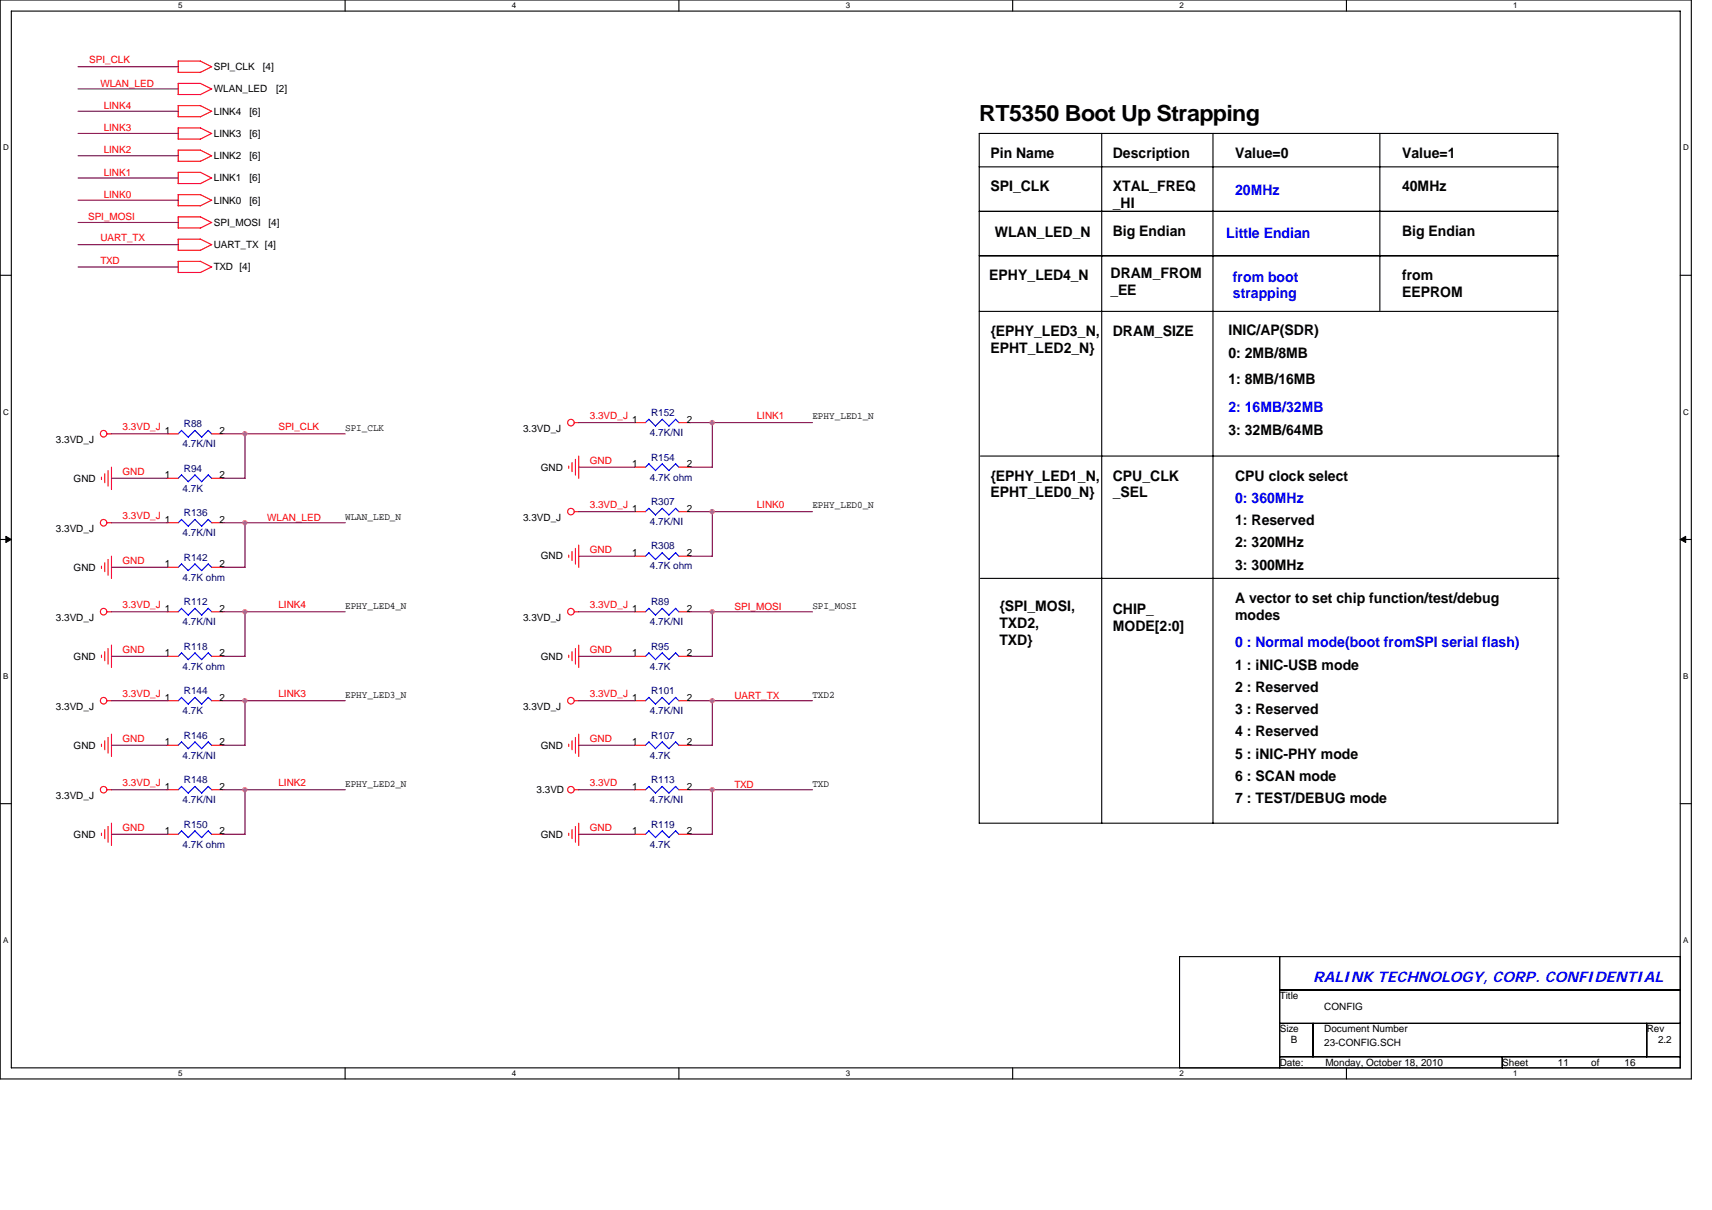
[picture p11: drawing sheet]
<svg xmlns="http://www.w3.org/2000/svg" width="297mm" height="210mm" viewBox="0 0 297 210" stroke-linecap="round" stroke-linejoin="round" font-family="sans-serif">
<path d="M0 0h293.5v187.2h-293.5zM2 1.9h289.5v183.4h-289.5z" fill="none" stroke="#000" stroke-width=".19"/>
<g fill="#fff">
<path d="M30.9 .2h.8v1.6h-.8z"/>
<path d="M30.9 185.5h.8v1.6h-.8z"/>
</g>
<path d="M59.9 0v1.9M59.9 185.3v1.9" fill="none" stroke="#000" stroke-width=".19"/>
<g fill="#fff">
<path d="M88.8 .2h.8v1.6h-.8z"/>
<path d="M88.8 185.5h.8v1.6h-.8z"/>
</g>
<path d="M117.8 0v1.9M117.8 185.3v1.9" fill="none" stroke="#000" stroke-width=".19"/>
<g fill="#fff">
<path d="M146.7 .2h.8v1.6h-.8z"/>
<path d="M146.7 185.5h.8v1.6h-.8z"/>
</g>
<path d="M175.7 0v1.9M175.7 185.3v1.9" fill="none" stroke="#000" stroke-width=".19"/>
<g fill="#fff">
<path d="M204.7 .2h.7v1.6h-.7z"/>
<path d="M204.7 185.5h.7v1.6h-.7z"/>
</g>
<path d="M233.6 0v1.9M233.6 185.3v1.9" fill="none" stroke="#000" stroke-width=".19"/>
<g fill="#fff">
<path d="M262.6 .2h.7v1.6h-.7z"/>
<path d="M262.6 185.5h.7v1.6h-.7z"/>
<path d="M.5 24.8h1v1.6h-1z"/>
<path d="M292 24.8h1v1.6h-1z"/>
<path d="M.5 70.7h1v1.5h-1z"/>
<path d="M292 70.7h1v1.5h-1z"/>
</g>
<path d="M0 47.8h2M291.5 47.8h2" fill="none" stroke="#000" stroke-width=".19"/>
<g fill="#fff">
<path d="M.5 116.5h.9v1.6h-.9z"/>
<path d="M292 116.5h.9v1.6h-.9z"/>
</g>
<path d="M0 93.6h2M291.5 93.6h2" fill="none" stroke="#000" stroke-width=".19"/>
<path d="M1 93.1l1 .5-1 .5zM291.5 93.6l1-.5v1z" fill="#000" stroke="#000" stroke-width=".17"/>
<g fill="#fff">
<path d="M.5 162.4h.9v1.5h-.9z"/>
<path d="M292 162.4h.9v1.5h-.9z"/>
</g>
<g fill="none" stroke="#000" stroke-width=".19">
<path d="M169.9 36.7h100.4zM169.9 29h100.4M191.2 23.2v119.7M210.5 23.2v119.7M239.4 23.2v30.7M169.9 44.4h100.4zM169.9 54h100.4M170.1 79.1h100.4M170.1 100.4h100.4M0 139.5h2M291.5 139.5h2M169.9 142.9v-119.7h100.4v119.7"/>
<path d="M169.9 142.9h100.4M204.7 166h86.8v19.3h-86.8zM222 171.8h69.5M222 166v19.3M222 177.6h69.5M227.8 177.6v5.8M285.7 177.6v5.8M222 183.4h69.5M260.6 183.4v1.9"/>
</g>
<g fill="none" stroke="#f00" stroke-width=".19">
<path d="M30.9 12.6h3.9M30.9 16.4h3.9M30.9 18.3h3.9l1.9 1M30.9 12.6v-2h3.9l1.9 1-1.9 1M30.9 14.5v1.9M30.9 18.3v2M30.9 14.5h3.9l1.9 1-1.9 .9M36.7 19.3l-1.9 1M30.9 20.3h3.9M30.9 28h3.9M30.9 24.1h3.9M30.9 31.9h3.9"/>
<path d="M30.9 39.6h3.9M30.9 35.7h3.9M30.9 22.2v1.9M30.9 26v2M30.9 29.9v2M30.9 33.8v1.9M30.9 37.6v2M30.9 26.1h3.9l1.9 1M30.9 22.2h3.9l1.9 1-1.9 1M30.9 29.9h3.9l1.9 1-1.9 1M30.9 37.6h3.9l1.9 1M30.9 33.8h3.9l1.9 1-1.9 .9"/>
<path d="M36.7 27l-1.9 1M36.7 38.6l-1.9 1M30.9 41.5h3.9M30.9 45.4h3.9M30.9 41.5v2M30.9 45.4v1.9M34.8 41.5l1.9 1M34.8 45.3l1.9 1-1.9 1h-3.9M36.7 42.4l-1.9 1h-3.9M18.6 75.3h.8M29 75.3h1.9M36.7 75.3h1.9"/>
<path d="M99.6 73.3h.8M99.8 79.7v2.7M100.4 79.1v3.9M110.1 73.3h1.9M117.8 73.3h1.9M17.6 82.8v.4M17.6 98.3v.4M18.2 82.2v1.6M18.2 97.7v1.5M18.6 90.7h.8M18.8 81.7v2.7M18.8 97.1v2.7"/>
<path d="M19.3 81.1v3.9M19.3 96.5v3.9M29 90.7h1.9M29 98.4h1.9M29 83h1.9M36.7 90.7h1.9M36.7 98.4h1.9M36.7 83h1.9M98.7 80.9v.4M98.7 96.3v.4M99.2 80.3v1.6M99.2 95.7v1.6"/>
<path d="M99.6 88.8h.8M99.8 95.2v2.7M100.4 94.6v3.9M110.1 88.8h1.9M110.1 96.5h1.9M110.1 81.1h1.9M117.8 88.8h1.9M117.8 96.5h1.9M117.8 81.1h1.9M17.6 113.7v.4M18.2 113.1v1.6M18.6 106.2h.8"/>
<path d="M18.8 112.5v2.8M19.3 112v3.8M29 106.2h1.9M29 113.9h1.9M36.7 106.2h1.9M36.7 113.9h1.9M98.7 113.7v.4M99.2 113.1v1.6M99.6 106.2h.8M99.8 112.5v2.8M100.4 112v3.8M110.1 106.2h1.9"/>
<path d="M110.1 113.9h1.9M117.8 106.2h1.9M117.8 113.9h1.9M17.6 129.1v.4M18.2 128.5v1.6M18.6 121.6h.8M18.6 137.1h.8M18.8 128v2.7M19.3 127.4v3.9M29 121.6h1.9M29 137.1h1.9M29 129.3h1.9"/>
<path d="M36.7 121.6h1.9M36.7 137.1h1.9M36.7 129.3h1.9M98.7 129.1v.4M99.2 128.5v1.6M99.6 121.6h.8M99.6 137.1h.8M99.8 128v2.7M100.4 127.4v3.9M110.1 121.6h1.9M110.1 137.1h1.9M110.1 129.3h1.9"/>
<path d="M117.8 121.6h1.9M117.8 137.1h1.9M117.8 129.3h1.9M17.6 144.6v.4M18.2 144v1.5M18.8 143.4v2.8M19.3 142.9v3.8M29 144.8h1.9M36.7 144.8h1.9M98.7 144.6v.4M99.2 144v1.5M99.8 143.4v2.8"/>
<path d="M100.4 142.9v3.8M110.1 144.8h1.9M117.8 144.8h1.9"/>
<circle cx="18" cy="75.3" r=".57"/>
<circle cx="99.1" cy="73.3" r=".57"/>
<circle cx="18" cy="90.7" r=".57"/>
<circle cx="99.1" cy="88.8" r=".57"/>
<circle cx="18" cy="106.1" r=".57"/>
<circle cx="99.1" cy="106.1" r=".57"/>
<circle cx="18" cy="121.6" r=".57"/>
<circle cx="18" cy="137" r=".57"/>
<circle cx="99.1" cy="121.6" r=".57"/>
<circle cx="99.1" cy="137" r=".57"/>
</g>
<g fill="none" stroke="#00f" stroke-width=".19">
<path d="M31.5 74.7l1.2 1.2 1.1-1.2 1.2 1.2 1.1-1.2 .6 .6M31.5 74.7l-.6 .6M112.6 72.7l-.6 .6M114.9 72.7l-1.2 1.3-1.1-1.2M117.2 72.8l.6 .6M117.2 72.7l-1.1 1.3-1.2-1.2M31.5 97.9l1.2 1.1 1.1-1.1 1.2 1.1 1.1-1.1 .6 .6M31.5 90.1l1.2 1.2M31.5 82.4l1.2 1.2M31.5 97.9l-.6 .5M31.5 90.1l-.6 .6M31.5 82.4l-.6 .6"/>
<path d="M32.7 91.3l1.1-1.2 1.2 1.2M32.7 83.6l1.1-1.2 1.2 1.2M36.7 90.7l-.6-.6-1.1 1.2M36.7 83l-.6-.6-1.1 1.2M112.6 88.2l1.1 1.2M112.6 95.9l1.1 1.2M112.6 88.2l-.6 .6M112.6 95.9l-.6 .6M112.6 80.5l-.6 .6M114.9 88.2l1.2 1.2M114.9 95.9l1.2 1.2M114.9 88.2l-1.2 1.2"/>
<path d="M114.9 95.9l-1.2 1.2M114.9 80.5l-1.2 1.2-1.1-1.2M117.2 88.2l.6 .6M117.2 95.9l.6 .6M117.2 80.5l.6 .6M117.2 88.2l-1.1 1.2M117.2 95.9l-1.1 1.2M117.2 80.5l-1.1 1.2-1.2-1.2M31.5 105.6l1.2 1.2 1.1-1.2 1.2 1.2 1.1-1.2 .6 .6M31.5 113.3l1.2 1.2 1.1-1.2 1.2 1.2 1.1-1.2 .6 .6M31.5 105.6l-.6 .6M31.5 113.3l-.6 .6"/>
<path d="M112.6 113.3l-.6 .6M112.6 105.6l-.6 .6M117.2 113.3l.6 .6M117.2 105.6l.6 .6M117.2 113.3l-1.1 1.2-1.2-1.2-1.2 1.2-1.1-1.2M117.2 105.6l-1.1 1.2-1.2-1.2-1.2 1.2-1.1-1.2M31.5 121l1.2 1.2M31.5 128.8l1.2 1.1M31.5 121l-.6 .6M31.5 136.5l-.6 .6M31.5 128.7l-.6 .6M32.7 122.2l1.1-1.2 1.2 1.2"/>
<path d="M32.7 129.9l1.1-1.2 1.2 1.2M33.8 136.5l-1.1 1.1-1.2-1.1M36.1 136.5l.6 .6M36.1 136.5l-1.1 1.1-1.2-1.1M36.7 121.6l-.6-.6-1.1 1.2M36.7 129.3l-.6-.6-1.1 1.2M112.6 128.8l1.1 1.1M112.6 121l1.1 1.2M112.6 136.5l-.6 .6M112.6 128.7l-.6 .6M112.6 121l-.6 .6M113.7 129.9l1.2-1.2 1.2 1.2"/>
<path d="M113.7 122.2l1.2-1.2 1.2 1.2M114.9 136.5l-1.2 1.1-1.1-1.1M117.2 136.5l.6 .6M117.2 128.8l.6 .5M117.2 121l.6 .6M117.2 136.5l-1.1 1.1-1.2-1.1M117.2 128.7l-1.1 1.2M117.2 121l-1.1 1.2M31.5 144.2l1.2 1.2 1.1-1.2 1.2 1.2 1.1-1.2 .6 .6M31.5 144.2l-.6 .6M112.6 144.2l-.6 .6M117.2 144.2l.6 .6"/>
<path d="M117.2 144.2l-1.1 1.2-1.2-1.2-1.2 1.2-1.1-1.2"/>
</g>
<g fill="none" stroke="#800040" stroke-width=".19">
<path d="M13.5 11.6h17.4M13.5 19.3h17.4M13.5 15.4h17.4M13.5 30.9h17.4M13.5 23.2h17.4M13.5 27h17.4M13.5 38.6h17.4M13.5 34.7h17.4M13.5 42.5h17.4M13.5 46.3h17.4M19.3 75.3h9.7M38.6 75.3h21.3"/>
<path d="M42.5 75.3v7.7M100.4 73.3h9.7M119.7 73.3h21.3M123.6 73.3v7.8M19.3 83h9.7M19.3 90.7h9.7M19.3 98.4h9.7M38.6 83h3.9M38.6 90.7h21.3M42.5 90.7v7.8l-3.9-.1M100.4 81.1h9.7M100.4 96.5h9.7"/>
<path d="M100.4 88.8h9.7M119.7 81.1h3.9M119.7 96.5h3.9M119.7 88.8h21.3M123.6 88.8v7.7M19.3 106.2h9.7M19.3 113.9h9.7M38.6 106.2h21.3M42.5 106.2v7.7h-3.9M100.4 106.2h9.7M100.4 113.9h9.7M119.7 106.2h21.3"/>
<path d="M119.7 113.9h3.9M123.6 106.2v7.7M19.3 121.6h9.7M19.3 129.3h9.7M19.3 137.1h9.7M38.6 121.6h21.3M38.6 137.1h21.3M42.5 137.1v7.7h-3.9M42.5 121.6v7.7h-3.9M100.4 121.6h9.7M100.4 129.3h9.7M100.4 137.1h9.7"/>
<path d="M119.7 121.6h21.3M119.7 129.3h3.9M119.7 137.1h21.3M123.6 121.6v7.7M123.6 137.1v7.7M19.3 144.8h9.7M100.4 144.8h9.7M119.7 144.8h3.9"/>
</g>
<g fill="#f0f" stroke="#f0f" stroke-width=".19">
<circle cx="42.5" cy="75.3" r=".38"/>
<circle cx="42.5" cy="121.6" r=".38"/>
<circle cx="123.6" cy="121.6" r=".38"/>
<circle cx="123.6" cy="106.2" r=".38"/>
<circle cx="42.5" cy="137" r=".38"/>
<circle cx="42.5" cy="106.2" r=".38"/>
<circle cx="123.6" cy="137" r=".38"/>
<circle cx="123.6" cy="73.3" r=".38"/>
<circle cx="42.5" cy="90.7" r=".38"/>
<circle cx="123.6" cy="88.8" r=".38"/>
</g>
<text font-size="3.9" x="169.9" y="21">RT5350 Boot Up Strapping</text>
<g font-size="2.5">
<text x="171.8" y="27.4">Pin Name</text>
<text x="193.1" y="27.4">Description</text>
<text x="214.3" y="27.4">Value=0</text>
<text x="243.3" y="27.4">Value=1</text>
<text x="171.8" y="33.2">SPI_CLK</text>
<text x="193.1" y="33.2">XTAL_FREQ</text>
<text x="243.3" y="33.2">40MHz</text>
<text x="172.6" y="41.1">WLAN_LED_N</text>
<text x="193.1" y="40.9">Big Endian</text>
<text x="193.1" y="36.1">_HI</text>
<text x="243.3" y="40.9">Big Endian</text>
<text x="171.6" y="48.7">EPHY_LED4_N</text>
<text x="192.7" y="48.3">DRAM_FROM</text>
<text x="192.7" y="51.2">_EE</text>
<text x="243.3" y="48.7">from</text>
<text x="243.3" y="51.5">EEPROM</text>
<text x="171.8" y="58.3">{EPHY_LED3_N,</text>
<text x="193.1" y="58.3">DRAM_SIZE</text>
<text x="213.1" y="58.1">INIC/AP(SDR)</text>
<text x="171.8" y="61.2">EPHT_LED2_N}</text>
<text x="213.1" y="62.2">0: 2MB/8MB</text>
<text x="213.1" y="66.6">1: 8MB/16MB</text>
<text x="213.1" y="75.5">3: 32MB/64MB</text>
<text x="171.8" y="83.4">{EPHY_LED1_N,</text>
<text x="193.1" y="83.4">CPU_CLK</text>
<text x="214.3" y="83.4">CPU clock select</text>
<text x="171.8" y="86.3">EPHT_LED0_N}</text>
<text x="193.1" y="86.3">_SEL</text>
<text x="214.3" y="95">2: 320MHz</text>
<text x="214.3" y="91.1">1: Reserved</text>
<text x="214.3" y="98.8">3: 300MHz</text>
<text x="173.4" y="106">{SPI_MOSI,</text>
<text x="193.1" y="106.6">CHIP_</text>
<text x="214.3" y="104.6">A vector to set chip function/test/debug</text>
<text x="214.3" y="107.5">modes</text>
<text x="173.4" y="109">TXD2,</text>
<text x="173.4" y="112">TXD}</text>
<text x="193.1" y="109.5">MODE[2:0]</text>
<text x="214.3" y="116.2">1 : iNIC-USB mode</text>
<text x="214.3" y="120.1">2 : Reserved</text>
<text x="214.3" y="123.9">3 : Reserved</text>
<text x="214.3" y="131.7">5 : iNIC-PHY mode</text>
<text x="214.3" y="127.8">4 : Reserved</text>
<text x="214.3" y="135.5">6 : SCAN mode</text>
<text x="214.3" y="139.4">7 : TEST/DEBUG mode</text>
</g>
<g font-size="2.5" fill="#00f">
<text x="214.3" y="33.8">20MHz</text>
<text x="212.8" y="41.3">Little Endian</text>
<text x="213.9" y="48.9">from boot</text>
<text x="213.9" y="51.7">strapping</text>
<text x="213.1" y="71.4">2: 16MB/32MB</text>
<text x="214.3" y="87.3">0: 360MHz</text>
<text x="214.3" y="112.4">0 : Normal mode(boot fromSPI serial flash)</text>
<text x="227.8" y="170.5">RALINK TECHNOLOGY, CORP. CONFIDENTIAL</text>
</g>
<g font-size="1.7" fill="#f00">
<text x="15.5" y="11">SPI_CLK</text>
<text x="17.4" y="15">WLAN_LED</text>
<text x="18" y="22.8">LINK3</text>
<text x="18" y="18.9">LINK4</text>
<text x="18" y="26.6">LINK2</text>
<text x="18" y="30.5">LINK1</text>
<text x="18" y="34.4">LINK0</text>
<text x="15.3" y="38.2">SPI_MOSI</text>
<text x="17.4" y="41.9">UART_TX</text>
<text x="17.4" y="45.7">TXD</text>
<text x="21.3" y="74.7">3.3VD_J</text>
<text x="48.3" y="74.7">SPI_CLK</text>
<text x="102.3" y="72.8">3.3VD_J</text>
<text x="131.3" y="72.8">LINK1</text>
<text x="21.3" y="82.4">GND</text>
<text x="102.3" y="80.5">GND</text>
<text x="102.3" y="88.2">3.3VD_J</text>
<text x="131.3" y="88.2">LINK0</text>
<text x="21.3" y="90.1">3.3VD_J</text>
<text x="46.4" y="90.3">WLAN_LED</text>
<text x="102.3" y="95.9">GND</text>
<text x="21.3" y="97.9">GND</text>
<text x="21.3" y="105.6">3.3VD_J</text>
<text x="48.3" y="105.6">LINK4</text>
<text x="102.3" y="105.6">3.3VD_J</text>
<text x="127.4" y="105.8">SPI_MOSI</text>
<text x="21.3" y="113.3">GND</text>
<text x="102.3" y="113.3">GND</text>
<text x="21.3" y="121">3.3VD_J</text>
<text x="48.3" y="121">LINK3</text>
<text x="102.3" y="121">3.3VD_J</text>
<text x="127.4" y="121.2">UART_TX</text>
<text x="21.3" y="128.8">GND</text>
<text x="102.3" y="128.8">GND</text>
<text x="21.3" y="136.5">3.3VD_J</text>
<text x="48.3" y="136.5">LINK2</text>
<text x="102.3" y="136.5">3.3VD</text>
<text x="127.4" y="136.7">TXD</text>
<text x="21.3" y="144.2">GND</text>
<text x="102.3" y="144.2">GND</text>
</g>
<g font-size="1.7">
<text x="37.1" y="12.1">SPI_CLK</text>
<text x="37.1" y="16">WLAN_LED</text>
<text x="45.6" y="12.1">[4]</text>
<text x="47.9" y="16">[2]</text>
<text x="37.1" y="19.9">LINK4</text>
<text x="37.1" y="23.7">LINK3</text>
<text x="43.3" y="19.9">[6]</text>
<text x="43.3" y="23.7">[6]</text>
<text x="37.1" y="27.6">LINK2</text>
<text x="43.3" y="27.6">[6]</text>
<text x="37.1" y="31.5">LINK1</text>
<text x="37.1" y="35.3">LINK0</text>
<text x="43.3" y="31.5">[6]</text>
<text x="43.3" y="35.3">[6]</text>
<text x="37.1" y="39.2">SPI_MOSI</text>
<text x="46.6" y="39.2">[4]</text>
<text x="37.1" y="43.1">UART_TX [4]</text>
<text x="37.1" y="46.9">TXD [4]</text>
<text x="9.7" y="76.8">3.3VD_J</text>
<text x="28.6" y="75.3">1</text>
<text x="38.1" y="75.3">2</text>
<text x="59.9" y="74.7">SPI_CLK</text>
<text x="90.8" y="74.9">3.3VD_J</text>
<text x="109.7" y="73.3">1</text>
<text x="119.1" y="73.3">2</text>
<text x="140.9" y="72.8">EPHY_LED1_N</text>
<text x="12.8" y="83.6">GND</text>
<text x="28.6" y="83">1</text>
<text x="38.1" y="83">2</text>
<text x="93.8" y="81.7">GND</text>
<text x="109.7" y="81">1</text>
<text x="119.1" y="81">2</text>
<text x="109.7" y="88.8">1</text>
<text x="119.1" y="88.8">2</text>
<text x="140.9" y="88.2">EPHY_LED0_N</text>
<text x="9.7" y="92.3">3.3VD_J</text>
<text x="28.6" y="90.7">1</text>
<text x="38.1" y="90.7">2</text>
<text x="59.9" y="90.2">WLAN_LED_N</text>
<text x="90.8" y="90.3">3.3VD_J</text>
<text x="12.8" y="99">GND</text>
<text x="28.6" y="98.4">1</text>
<text x="38.1" y="98.4">2</text>
<text x="93.8" y="97.1">GND</text>
<text x="109.7" y="96.5">1</text>
<text x="119.1" y="96.5">2</text>
<text x="9.7" y="107.7">3.3VD_J</text>
<text x="28.6" y="106.2">1</text>
<text x="38.1" y="106.2">2</text>
<text x="59.9" y="105.6">EPHY_LED4_N</text>
<text x="90.8" y="107.7">3.3VD_J</text>
<text x="109.7" y="106.2">1</text>
<text x="119.1" y="106.2">2</text>
<text x="140.9" y="105.6">SPI_MOSI</text>
<text x="28.6" y="113.9">1</text>
<text x="38.1" y="113.9">2</text>
<text x="109.7" y="113.9">1</text>
<text x="119.1" y="113.9">2</text>
<text x="12.8" y="114.5">GND</text>
<text x="93.8" y="114.5">GND</text>
<text x="9.7" y="123.1">3.3VD_J</text>
<text x="28.6" y="121.6">1</text>
<text x="38.1" y="121.6">2</text>
<text x="59.9" y="121.1">EPHY_LED3_N</text>
<text x="90.8" y="123.1">3.3VD_J</text>
<text x="109.7" y="121.6">1</text>
<text x="119.1" y="121.6">2</text>
<text x="140.9" y="121.1">TXD2</text>
<text x="12.8" y="129.9">GND</text>
<text x="28.6" y="129.3">1</text>
<text x="38.1" y="129.3">2</text>
<text x="93.8" y="129.9">GND</text>
<text x="109.7" y="129.3">1</text>
<text x="119.1" y="129.3">2</text>
<text x="28.6" y="137">1</text>
<text x="38.1" y="137">2</text>
<text x="59.9" y="136.5">EPHY_LED2_N</text>
<text x="93.1" y="137.6">3.3VD</text>
<text x="109.7" y="137">1</text>
<text x="119.1" y="137">2</text>
<text x="140.9" y="136.5">TXD</text>
<text x="9.7" y="138.6">3.3VD_J</text>
<text x="12.8" y="145.4">GND</text>
<text x="28.6" y="144.8">1</text>
<text x="38.1" y="144.8">2</text>
<text x="93.8" y="145.4">GND</text>
<text x="109.7" y="144.8">1</text>
<text x="119.1" y="144.8">2</text>
<text x="222" y="173.4">Title</text>
<text x="222" y="179.1">Size</text>
<text x="229.8" y="175.3">CONFIG</text>
<text x="229.8" y="179.1">Document Number</text>
<text x="285.7" y="179.1">Rev</text>
<text x="222" y="184.9">Date:</text>
<text x="224" y="181.1">B</text>
<text x="229.8" y="181.5">23-CONFIG.SCH</text>
<text x="230" y="184.9">Monday, October 18, 2010</text>
<text x="260.6" y="184.9">Sheet</text>
<text x="270.3" y="184.9">11</text>
<text x="276.1" y="184.9">of</text>
<text x="281.9" y="184.9">16</text>
<text x="287.7" y="181.1">2.2</text>
</g>
<g font-size="1.7" fill="#000080">
<text x="31.7" y="77.6">4.7K/NI</text>
<text x="31.9" y="74.1">R88</text>
<text x="112.8" y="75.7">4.7K/NI</text>
<text x="113" y="72.2">R152</text>
<text x="31.9" y="81.9">R94</text>
<text x="112.8" y="83.4">4.7K ohm</text>
<text x="113" y="79.9">R154</text>
<text x="31.7" y="85.3">4.7K</text>
<text x="31.9" y="89.6">R136</text>
<text x="113" y="87.6">R307</text>
<text x="31.7" y="93">4.7K/NI</text>
<text x="112.8" y="91.1">4.7K/NI</text>
<text x="113" y="95.4">R308</text>
<text x="31.7" y="100.8">4.7K ohm</text>
<text x="31.9" y="97.3">R142</text>
<text x="112.8" y="98.8">4.7K ohm</text>
<text x="31.9" y="105">R112</text>
<text x="113" y="105">R89</text>
<text x="31.7" y="108.5">4.7K/NI</text>
<text x="31.9" y="112.7">R118</text>
<text x="112.8" y="108.5">4.7K/NI</text>
<text x="113" y="112.7">R95</text>
<text x="31.7" y="116.2">4.7K ohm</text>
<text x="112.8" y="116.2">4.7K</text>
<text x="31.7" y="123.9">4.7K</text>
<text x="31.9" y="120.5">R144</text>
<text x="112.8" y="123.9">4.7K/NI</text>
<text x="113" y="120.5">R101</text>
<text x="31.7" y="131.7">4.7K/NI</text>
<text x="31.9" y="128.2">R146</text>
<text x="112.8" y="131.7">4.7K</text>
<text x="113" y="128.2">R107</text>
<text x="31.9" y="135.9">R148</text>
<text x="113" y="135.9">R113</text>
<text x="31.7" y="139.4">4.7K/NI</text>
<text x="31.9" y="143.6">R150</text>
<text x="112.8" y="139.4">4.7K/NI</text>
<text x="113" y="143.6">R119</text>
<text x="31.7" y="147.1">4.7K ohm</text>
<text x="112.8" y="147.1">4.7K</text>
</g>
<g font-size="1.4">
<text x="30.9" y="1.5">5</text>
<text x="88.8" y="1.5">4</text>
<text x="146.7" y="1.5">3</text>
<text x="204.7" y="1.5">2</text>
<text x="262.6" y="1.5">1</text>
<text x=".5" y="26.1">D</text>
<text x="292" y="26.1">D</text>
<text x=".5" y="71.9">C</text>
<text x="292" y="71.9">C</text>
<text x=".5" y="117.8">B</text>
<text x="292" y="117.8">B</text>
<text x=".5" y="163.6">A</text>
<text x="292" y="163.6">A</text>
<text x="30.9" y="186.8">5</text>
<text x="88.8" y="186.8">4</text>
<text x="146.7" y="186.8">3</text>
<text x="204.7" y="186.8">2</text>
<text x="262.6" y="186.8">1</text>
</g>
</svg>
